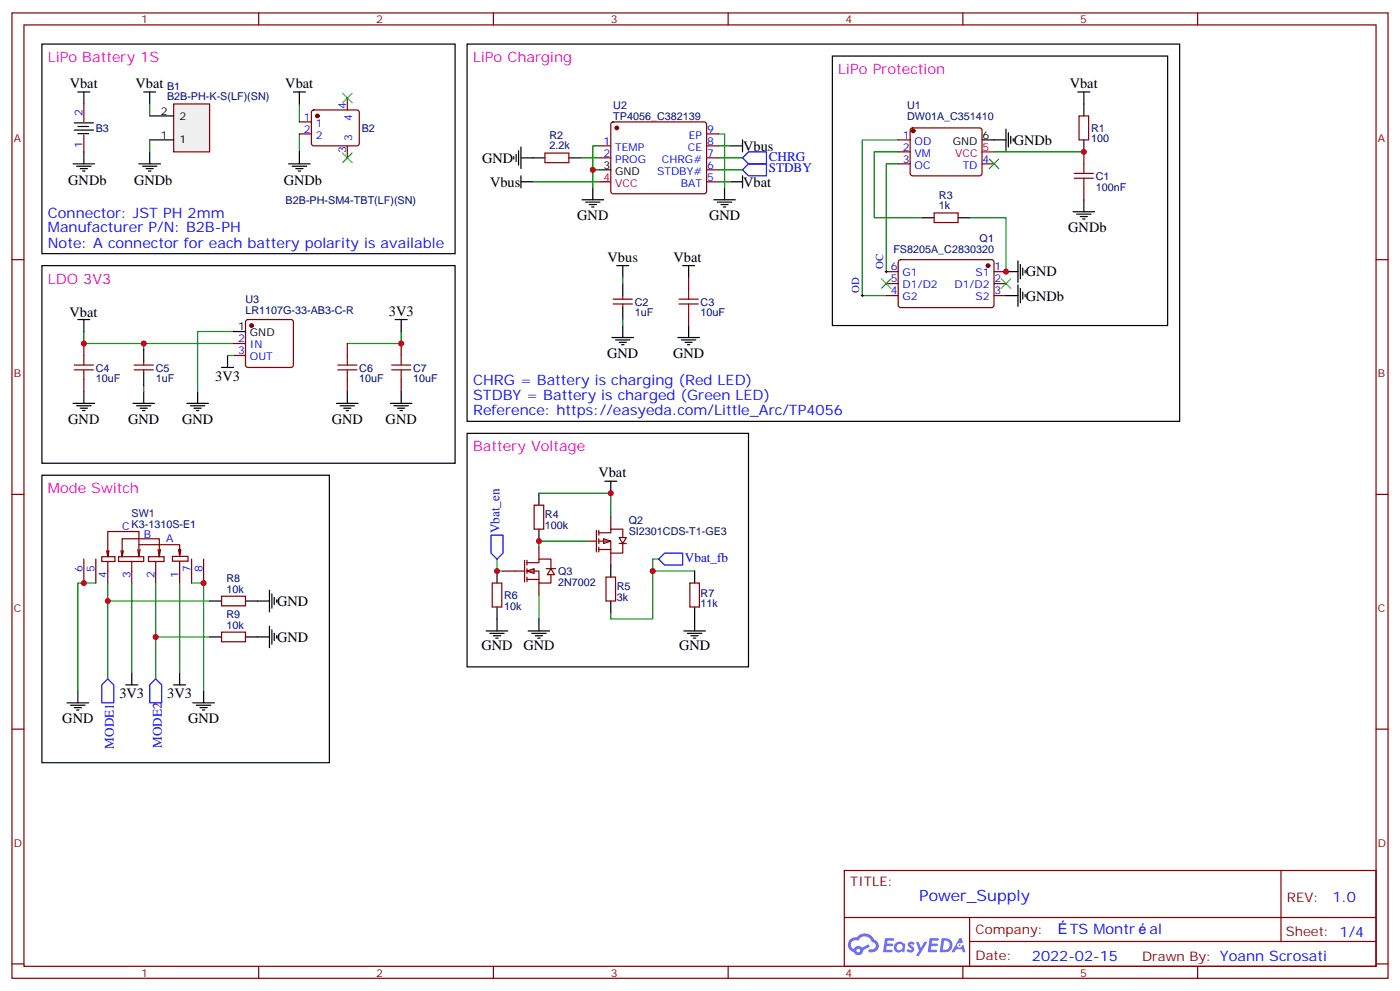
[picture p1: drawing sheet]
<svg xmlns="http://www.w3.org/2000/svg" width="412mm" height="292mm" viewBox="0 0 412 292" stroke-linecap="round" stroke-linejoin="round" font-family="sans-serif">
<g fill="none" stroke="#870000" stroke-width=".35">
<path d="M3.5 3.8h405.4v284.3h-405.4zM7.1 7.3h398.2v277.3h-398.2zM76.2 3.8v3.5M145.3 3.8v3.5M214.5 3.8v3.5M283.6 3.8v3.5M352.8 3.8v3.5M3.5 76.5h3.6M405.3 76.5h3.6M3.5 145.6h3.6M405.3 145.6h3.6M3.5 214.8h3.6"/>
<path d="M405.3 214.8h3.6M248.7 256.4h156.6v28.2h-156.6zM377.3 256.4v20.9M248.7 270.2h156.5M285.6 277.3h119.6M285.6 270.2v14.2M3.5 283.9h3.6M76.2 284.6v3.5M145.3 284.6v3.5M214.5 284.6v3.5M283.6 284.6v3.5M352.8 284.6v3.5"/>
<path d="M405.3 283.9h3.6"/>
</g>
<g fill="#5487ff">
<path d="M267.7 277.6a1.22 1.22 0 0 1 1.7 .2l-.4 .6a.47 .47 0 0 0-.3-.4 .47 .47 0 0 0-.5 .2l.1 .2a1.14 1.14 0 0 1 .8 1.8 1.14 1.14 0 0 1-1.9 0l-.2-.2 .5-.6 .7 .5a.29 .29 0 0 0 .3-.3 .29 .29 0 0 0-.2-.3 1.04 1.04 0 0 1-.6-1.7z"/>
<path d="M260.7 276.3h2.4l.3 .2-.2 .5-1.8 .1-.1 .8h1.5l.3 .4-.3 .4h-1.6l-.2 1.1h1.7l.2 .3-.2 .3-2.6 .1z"/>
<path d="M273.8 276.3h2.4l.3 .2-.1 .5-1.8 .1-.2 .8h1.6l.3 .4-.4 .4h-1.6l-.1 1.1h1.7l.2 .3-.2 .3-2.6 .1z"/>
<path d="M282.6 276.3h.7l.3 1.3-.6 .3a.69 .69 0 0 0-1 .3 .69 .69 0 0 0 .4 .9 .69 .69 0 0 0 .9-.6l.5-.2 .6 2.2h-.8l-.2-.9h-1.8l-.5 .9h-.8z"/>
<path d="M269.8 277.4h.8l.6 1.8 1.1-1.8h.9l-2.6 4.2h-.8l.9-1.5z"/>
<path d="M277.4 276.3l-.6 4.2h1.3a2.11 2.11 0 0 0 2.5-2.1 2.11 2.11 0 0 0-2.5-2.1zM278.1 277.1a1.39 1.39 0 0 1 1.7 1.4 1.39 1.39 0 0 1-1.8 1.3h-.3z"/>
<path d="M263.7 277.9a1.54 1.54 0 0 0-.1 2.2 1.54 1.54 0 0 0 2.2 .1l.6 .3 .3-2.3-.2-.3h-.4a1.49 1.49 0 0 0-2.4 0zM264 278.9a.94 .94 0 0 1 1.8 0 .94 .94 0 0 1-1.8 0z"/>
<path d="M250.4 276.7a2.18 2.18 0 0 0 1.1 3.7 1.44 1.44 0 0 0 1.6 .9 1.44 1.44 0 0 0 1.2-1.4l2-1.1-.5-.7-1.9 1a1.47 1.47 0 0 0-2.4 .4 1.39 1.39 0 0 1-.7-1.9 1.39 1.39 0 0 1 2-.5 2.12 2.12 0 0 1 2.2-1.3 2.12 2.12 0 0 1 1.9 1.7 1.14 1.14 0 0 1 1.1 1.4 1.14 1.14 0 0 1-1.7 .7 .43 .43 0 0 0-.5 .4 .43 .43 0 0 0 .4 .5 1.98 1.98 0 0 0 2.5-1.2 1.98 1.98 0 0 0-1.2-2.6 3.1 3.1 0 0 0-5.3-.6l-.9 .1zM252.3 280a.55 .55 0 0 1 1.1 0 .55 .55 0 0 1-1.1 0z"/>
<circle cx="282.6" cy="278.4" r=".26"/>
</g>
<g fill="none" stroke="#008700" stroke-width=".35">
<path d="M211.7 39.4h1.7v15.9M157 53.6h19.4M171.1 46.5h5.3M176.4 50h-1.8v5.3M176.4 43h-1.8v7M211.7 53.6h3.5M211.7 46.5h7M211.7 43h3.5M211.7 50h7M264.6 48.3h-3.5v31.7M264.6 41.2h-10.6v45.9h7.1M264.6 44.7h-7.1v19.4h14.1"/>
<path d="M285.8 64.1h10.5v15.9M24.7 97.6v3.6h44.1M68.8 97.6h-10.6v17.7M118.2 97.6v3.6h-15.9M42.3 101.2v1.7M42.3 113.5v1.8"/>
</g>
<g fill="none" stroke="#000" stroke-width=".35">
<path d="M12.3 13h121.8v61.7h-121.8zM137.6 13h209.9v111.1h-209.9zM245.2 16.5h98.8v79.4h-98.8zM21.9 36.2h5.6M21.9 38.3h5.6M22.9 37.3h3.2M22.9 39.4h3.2M22.9 27.1h3.6M24.7 27.1v3.5M317.5 27.1h3.5M319.3 27.1v7M21.5 48.3h6.4"/>
<path d="M22.6 49h4.2M23.6 49.7h2.2M24.3 50.4h.7M24.7 44.7v3.6M151.3 46.1v.7M152 45.4v2.2M152.8 44.4v4.2M153.5 53.6h3.5M153.5 43.3v6.4M153.5 51.8v3.5M153.5 46.5h7M167.6 46.5h3.5"/>
<path d="M171.4 58.8h6.4M172.5 59.5h4.2M174.6 55.3v3.5M176.4 50h3.5M210.3 58.8h6.3M211.3 59.5h4.2M213.4 55.3v3.5M215.2 53.6h3.5M215.2 43h3.5M218.7 41.2v3.5M218.7 51.8v3.5M289.3 41.2h3.5"/>
<path d="M319.3 41.2v3.5M319.3 58.8v3.6M12.3 78.2h121.8v58.3h-121.8zM173.6 60.3h2.1M174.3 61h.7M181.7 78.2h3.5M183.4 78.2v3.6M201.1 78.2h3.5M202.8 78.2v3.6M212.4 60.3h2.1M213.1 61h.7M271.6 64.1h3.6"/>
<path d="M282.2 64.1h3.6M299.9 76.8v6.4M300.6 77.9v4.2M301.3 79v2.1M302 79.7v.7M316.1 62.4h6.3M317.1 63.1h4.3M318.2 63.8h2.1M318.9 64.5h.7M22.9 94.1h3.6M24.7 94.1v3.5M180.3 99.4h6.3"/>
<path d="M183.4 95.9v3.5M199.7 99.4h6.3M202.8 95.9v3.5M296.3 80h3.6M296.3 87.1h3.6M299.9 83.9v6.3M300.6 84.9v4.3M301.3 86v2.1M302 86.7v.7M21.5 118.8h6.4M22.6 119.5h4.2M24.7 115.3v3.5"/>
<path d="M39.2 118.8h6.3M40.2 119.5h4.2M42.3 115.3v3.5M55 118.8h6.4M56.1 119.5h4.2M58.2 115.3v3.5M99.1 118.8h6.4M100.2 119.5h4.2M102.3 115.3v3.5M115 118.8h6.4M116.1 119.5h4.2M118.2 115.3v3.5"/>
<path d="M181.3 100.1h4.3M182.4 100.8h2.1M183.1 101.5h.7M200.7 100.1h4.3M201.8 100.8h2.1M202.5 101.5h.7M23.6 120.2h2.2M24.3 120.9h.7M41.3 120.2h2.1M42 120.9h.7M57.1 120.2h2.2M57.9 120.9h.7"/>
<path d="M101.2 120.2h2.2M102 120.9h.7M117.1 120.2h2.1M117.8 120.9h.7"/>
</g>
<g fill="none" stroke="#870000" stroke-width=".35">
<path d="M24.7 30.6v5.3M24.7 39.8v4.9M180.2 36.1l.4-.2h26.8l.5 .2 .2 .5v20l-.7 .5-27.1-.1-.4-.6v-19.8zM208.1 39.4h3.6M268.3 37.9l.5-.2h20l.5 .7-.1 13-.6 .4-20.1-.1-.4-.6v-12.7zM317.9 34.1h2.8v7.1h-2.8zM160.5 45.1h7.1v2.8h-7.1zM176.4 43h3.5M176.4 46.5h3.5M208.1 43h3.6M208.1 46.5h3.6M208.1 53.6h3.6"/>
<path d="M208.1 50h3.6M264.6 41.2h3.5M264.6 44.7h3.5M264.6 48.3h3.5M289.3 48.3h3.5M264.8 76.7l.5-.2h27.1l.4 .7-.1 13-.6 .4-27.1-.1-.4-.6v-12.7zM275.2 62.7h7v2.8h-7zM261.1 80h3.5M261.1 83.5h3.5M261.1 87.1h3.5M292.8 80h3.5M292.8 83.5h3.5"/>
<path d="M292.8 87.1h3.5"/>
</g>
<g fill="#870000" stroke="#870000" stroke-width=".35">
<circle cx="181.7" cy="37.7" r=".53"/>
<circle cx="269" cy="38.6" r=".53"/>
<circle cx="291" cy="78.2" r=".53"/>
</g>
<path d="M176.4 53.6h3.5M289.3 44.7h3.5" fill="none" stroke="#f00" stroke-width=".35"/>
<path d="M218.7 50l1.8-1.7h5.3v3.5h-5.3zM218.7 46.5l1.8-1.8h5.3v3.6h-5.3z" fill="none" stroke="#00f" stroke-width=".35"/>
<path d="M291.4 46.8l2.8 2.9M294.2 46.8l-2.8 2.9M259.6 82.1l2.9 2.8M262.5 82.1l-2.9 2.8M294.9 82.1l2.8 2.8M297.7 82.1l-2.8 2.8" fill="none" stroke="#3c3" stroke-width=".35"/>
<path d="M261.1 79.7v.7M253.6 87.1h.8M254 86.7v.7M260.7 80h.7" fill="none" stroke="#000" stroke-width=".29"/>
<path d="M51.2 30.6h10.5v14.1h-10.5z" fill="#f0f0f0" stroke="#870000" stroke-width=".35"/>
<g fill="none" stroke="#000" stroke-width=".35">
<path d="M42.3 27.1h3.6M44.1 34.1h7.1M44.1 27.1v3.5M86.4 27.1h3.6M88.2 27.1v3.5M40.9 48.3h6.4M42 49h4.2M43 49.7h2.2M43.7 50.4h.7M44.1 41.2h7.1M44.1 44.7v3.6M85 48.3h6.4"/>
<path d="M86.1 49h4.2M87.1 49.7h2.2M87.8 50.4h.7M88.2 44.7v3.6M158.7 145.3v3.5M158.7 155.9v3.5"/>
</g>
<path d="M44.1 30.6v3.5M88.2 30.6v5.3M88.2 39.4v5.3M44.1 41.2v3.5M158.7 145.3h21.2v7" fill="none" stroke="#008700" stroke-width=".35"/>
<path d="M157.3 148.8h2.9v7.1h-2.9z" fill="none" stroke="#870000" stroke-width=".35"/>
<path d="M177.8 158.7l2.1 .7-2.1 .7z" fill="#fff" stroke="#870000" stroke-width=".35"/>
<g fill="none" stroke="#870000" stroke-width=".35">
<path d="M172.9 159.4h2.8M175.7 156.2v6.4M176.4 156.9h3.5v-1h3.5v2.4M176.4 159.4h3.5v3.5M176.4 156.2v1.4M176.4 158.7v1.4M179.9 152.3v3.6M182.4 158.3h2.1l-1.1 1.8zM176.4 161.9h3.5M176.4 161.1v1.5M179.9 162.9v3.5M182.4 160.1h2.1"/>
<path d="M183.4 160.1v2.8h-3.5"/>
</g>
<g fill="#fff" stroke="#870000" stroke-width=".35">
<path d="M155.2 168.2l2.1-.7v1.4z"/>
<path d="M162.3 167.5l1 1.8h-2.1z"/>
</g>
<g fill="none" stroke="#870000" stroke-width=".35">
<path d="M88.2 35.9h3.5M88.2 39.4h3.5M92 32.6l.4-.2h12.7l.5 .2 .2 .5v9.4l-.7 .5-12.9-.1-.5-.6v-9.2zM102.3 28.9v3.5M102.3 43v3.5M319.3 44.7v3.6M319.3 55.3v3.5M72.6 94.3l.4-.2h12.7l.5 .2 .2 .5v12.7l-.2 .5-.5 .2h-12.7l-.5-.2-.2-.5v-12.7zM180.6 89.5h5.7M180.6 88.1h5.7M183.4 87.1v1M183.4 89.5v1.1"/>
<path d="M202.8 81.8v3.5M202.8 92.4v3.5M24.7 101.2v3.5M24.7 111.8v3.5M39.5 108.9h5.7M39.5 107.5h5.7M42.3 106.5v1M42.3 108.9v1.1M68.8 101.2h3.5M68.8 104.7h3.5M102.3 101.2v3.5M102.3 111.8v3.5"/>
<path d="M118.2 101.2v3.5M118.2 111.8v3.5M24.7 164.7v7M28.2 164.7v7M30 164h3.9v1.4h-3.9zM31.4 162.2l.3 1.8M31.7 165.4v6.3M32.1 162.2l-.4 1.8v-7.4h9.2v7M34.9 164h7.4v1.4h-7.4zM35.6 162.2l.4 1.8M36.3 162.2l-.3 1.8v-5.3h10.9v5.3M38.8 165.4v6.3"/>
<path d="M40.6 161.9l.3 2.1 .4-2.1M40.9 160.4h12v3.2l.4-1.7M43.7 164h4.6v1.4h-4.6zM45.9 165.4v6.3M46.6 161.9l.3 2.1M47.3 161.9l-.4 2.1M50.8 163.9h4.6v1.4h-4.6zM52.6 161.9l.3 1.7M52.9 165.4v6.3M56.4 164.7v7M60 164.7v7M65.3 175.6h7v2.8h-7z"/>
<path d="M145 171.7h2.8v7.1h-2.8zM148.2 168.2h6.3M154.5 165v6.4M155.2 165.7h3.5v-1h3.6v2.8M155.2 168.2h3.5v3.5h3.6v-2.4M155.2 170.7h3.5M155.2 165v1.4M155.2 167.5v1.4M155.2 170v1.4M158.7 161.1v3.6M158.7 171.7v3.6M160.9 167.5h2.8"/>
<path d="M178.5 170h2.8v7h-2.8zM203.2 171.7h2.8v7.1h-2.8zM65.3 186.2h7v2.8h-7z"/>
</g>
<g fill="none" stroke="#008700" stroke-width=".35">
<path d="M292.8 44.7h26.5M183.4 81.8v1.7M183.4 94.1v1.8M67 104.7h1.8M172.9 159.4h-14.2v1.7M28.2 171.7h-5.3v31.8M31.7 171.7v5.3h30M31.7 177v23M38.8 171.7v26.5M45.9 171.7v15.9h15.8M52.9 171.7v26.5M56.4 171.7h3.6v31.8"/>
<path d="M146.4 164.7v3.5h1.8M158.7 175.3v7M194 164.7h-1.7v3.5M204.6 168.2h-12.3v14.1h-12.4v-1.7M45.9 187.6v12.4"/>
</g>
<g fill="none" stroke="#000" stroke-width=".35">
<path d="M296.3 38v6.4M297 39.1v4.2M292.8 41.2h3.5M297.7 40.1v2.2M298.4 40.9v.7M68.8 97.6h3.5M116.4 94.1h3.5M118.2 94.1v3.5M183.4 83.5v3.6M183.4 90.6v3.5M42.3 102.9v3.6M42.3 110v3.5"/>
<path d="M65.3 108.2h3.5M67 104.7v3.5M12.3 140h84.7v84.6h-84.7zM137.6 127.6h82.9v68.8h-82.9zM178.2 141.7h3.5M179.9 141.7v3.6M61.7 177h3.6M72.3 177h7.1M79.4 173.8v6.4M80.1 174.9v4.2M80.8 176v2.1M81.5 176.7v.7"/>
<path d="M146.4 168.2v3.5M146.4 178.8v7M179.9 166.4v3.6M179.9 177v3.6M204.6 168.2v3.5M204.6 178.8v7M38.8 198.2v3.5M52.9 198.2v3.5M61.7 187.6h3.6M72.3 187.6h7.1M79.4 184.4v6.4M80.1 185.5v4.2"/>
<path d="M80.8 186.5v2.2M81.5 187.3v.7M143.2 185.8h6.4M144.3 186.5h4.2M145.3 187.3h2.2M146 188h.8M155.6 185.8h6.3M156.6 186.5h4.3M157.7 187.3h2.1M158.4 188h.7M158.7 182.3v3.5M201.4 185.8h6.4"/>
<path d="M202.5 186.5h4.2M203.6 187.3h2.1M204.3 188h.7M19.8 207h6.3M20.8 207.7h4.2M21.9 208.4h2.1M22.6 209.1h.7M22.9 203.5v3.5M37 201.7h3.6M51.2 201.7h3.5M56.8 207h6.3M57.9 207.7h4.2"/>
<path d="M58.9 208.4h2.1M59.6 209.1h.7M60 203.5v3.5"/>
</g>
<path d="M144.6 157.6h3.6v5.3l-1.8 1.8-1.8-1.8zM194 164.7l1.8-1.8h5.3v3.5h-5.3zM31.7 200l1.8 1.7v5.3h-3.5v-5.3zM45.9 200l1.7 1.7v5.3h-3.5v-5.3z" fill="none" stroke="#00f" stroke-width=".35"/>
<g fill="#870000" stroke="#870000" stroke-width=".35">
<circle cx="74.1" cy="95.9" r=".53"/>
<circle cx="93.5" cy="34.1" r=".53"/>
</g>
<g fill="none" stroke="#a10000" stroke-width=".35">
<path d="M316.4 52.5h5.7M316.4 51.1h5.7M319.3 48.3v2.8M319.3 52.5v2.8M200 89.5h5.7M200 88.1h5.7M202.8 85.3v2.8M202.8 89.5v2.9M21.9 108.9h5.6M21.9 107.5h5.6M24.7 104.7v2.8M24.7 108.9v2.9"/>
<path d="M99.5 108.9h5.6M99.5 107.5h5.6M102.3 104.7v2.8M102.3 108.9v2.9M115.4 108.9h5.6M115.4 107.5h5.6M118.2 104.7v2.8M118.2 108.9v2.9"/>
</g>
<path d="M100.9 27.4l2.8 2.9M103.7 27.4l-2.8 2.9M100.9 45.1l2.8 2.8M103.7 45.1l-2.8 2.8" fill="none" stroke="#3c3" stroke-width=".35"/>
<g fill="#c00">
<circle cx="42.3" cy="101.2" r=".88"/>
<circle cx="296.3" cy="80" r=".88"/>
<circle cx="174.6" cy="50" r=".88"/>
<circle cx="179.9" cy="145.3" r=".88"/>
<circle cx="158.8" cy="159.4" r=".88"/>
<circle cx="192.3" cy="168.2" r=".88"/>
<circle cx="146.4" cy="168.2" r=".88"/>
<circle cx="24.7" cy="101.2" r=".88"/>
<circle cx="118.2" cy="101.2" r=".88"/>
<circle cx="60" cy="171.7" r=".88"/>
<circle cx="24.7" cy="171.7" r=".88"/>
<circle cx="45.9" cy="187.6" r=".88"/>
<circle cx="31.8" cy="177" r=".88"/>
<circle cx="319.3" cy="44.7" r=".88"/>
</g>
<text font-size="4.6" fill="#00f" x="270.8" y="265.4">Power_Supply</text>
<g font-size="4.2" fill="#f0f">
<text x="14.1" y="18.3">LiPo Battery 1S</text>
<text x="139.3" y="18.3">LiPo Charging</text>
<text x="246.9" y="21.8">LiPo Protection</text>
<text x="14.1" y="83.5">LDO 3V3</text>
<text x="139.3" y="132.9">Battery Voltage</text>
<text x="14.1" y="145.3">Mode Switch</text>
</g>
<g font-size="4.2">
<text x="20.5" y="26">Vbat</text>
<text x="39.9" y="26">Vbat</text>
<text x="84" y="26">Vbat</text>
<text x="315.1" y="26">Vbat</text>
<text x="142" y="47.9">GND</text>
<text x="218.9" y="44.4">Vbus</text>
<text x="298.6" y="42.7">GNDb</text>
<text x="20.1" y="54.4">GNDb</text>
<text x="39.5" y="54.4">GNDb</text>
<text x="83.6" y="54.4">GNDb</text>
<text x="144.3" y="55">Vbus</text>
<text x="218.9" y="55">Vbat</text>
<text x="170" y="64.9">GND</text>
<text x="208.9" y="64.9">GND</text>
<text x="314.7" y="68.5">GNDb</text>
<text x="179" y="77.2">Vbus</text>
<text x="198.4" y="77.2">Vbat</text>
<text x="302.2" y="81.4">GND</text>
<text x="302.2" y="88.5">GNDb</text>
<text x="20.5" y="93.4">Vbat</text>
<text x="114.5" y="93.1">3V3</text>
<text x="178.9" y="105.5">GND</text>
<text x="198.3" y="105.5">GND</text>
<text x="63.4" y="112.2">3V3</text>
<text x="20.1" y="124.9">GND</text>
<text x="37.8" y="124.9">GND</text>
<text x="53.6" y="124.9">GND</text>
<text x="97.7" y="124.9">GND</text>
<text x="113.6" y="124.9">GND</text>
<text x="176.3" y="140.6">Vbat</text>
<text x="81.7" y="178.4">GND</text>
<text x="81.7" y="189">GND</text>
<text x="141.8" y="191.5">GND</text>
<text x="154.2" y="191.5">GND</text>
<text x="200" y="191.5">GND</text>
<text x="35.2" y="205.7">3V3</text>
<text x="49.3" y="205.7">3V3</text>
<text x="18.4" y="213.1">GND</text>
<text x="55.4" y="213.1">GND</text>
</g>
<g font-size="4.2" fill="#00f">
<text x="14.1" y="64.1">Connector: JST PH 2mm</text>
<text x="14.1" y="68.4">Manufacturer P/N: B2B-PH</text>
<text x="14.1" y="73">Note: A connector for each battery polarity is available</text>
<text x="139.3" y="113.5">CHRG = Battery is charging (Red LED)</text>
<text x="139.3" y="117.8">STDBY = Battery is charged (Green LED)</text>
<text x="139.3" y="122.3">Reference: https://easyeda.com/Little_Arc/TP4056</text>
<text x="392.5" y="265.7">1.0</text>
<text x="315.1" y="275.2">TS Montr</text>
<text x="338.6" y="275.2">al</text>
<text x="304" y="283">2022-02-15</text>
</g>
<g font-size="3.9" fill="#00f">
<text x="226.5" y="47.3">CHRG</text>
<text x="226.5" y="50.8">STDBY</text>
<text x="147.2" y="157" transform="rotate(-90 147.2 157)">Vbat_en</text>
<text x="201.8" y="165.5">Vbat_fb</text>
<text x="33.5" y="220.5" transform="rotate(-90 33.5 220.5)">MODE1</text>
<text x="47.6" y="220.3" transform="rotate(-90 47.6 220.3)">MODE2</text>
</g>
<g font-size="3.9" fill="#800">
<text x="250.5" y="261">TITLE:</text>
<text x="379.1" y="265.7">REV:</text>
<text x="287.4" y="275.2">Company:</text>
<text x="378.7" y="275.8">Sheet: 1/4</text>
<text x="287.4" y="282.9">Date:</text>
<text x="336.4" y="282.9">Drawn By: Yoann Scrosati</text>
</g>
<g font-size="3.2" fill="#800">
<text x="41.6" y="6.8">1</text>
<text x="110.8" y="6.8">2</text>
<text x="179.9" y="6.8">3</text>
<text x="249.1" y="6.8">4</text>
<text x="318.2" y="6.8">5</text>
<text x="4.1" y="41.9">A</text>
<text x="405.9" y="41.9">A</text>
<text x="4.1" y="111.1">B</text>
<text x="405.9" y="111.1">B</text>
<text x="4.1" y="180.2">C</text>
<text x="405.9" y="180.2">C</text>
<text x="4.1" y="249.3">D</text>
<text x="405.9" y="249.3">D</text>
<text x="41.6" y="287.6">1</text>
<text x="110.8" y="287.6">2</text>
<text x="179.9" y="287.6">3</text>
<text x="249.1" y="287.6">4</text>
<text x="318.2" y="287.6">5</text>
</g>
<g font-size="3.2" fill="#000080">
<text x="49.2" y="29.6">B2B-PH-K-S(LF)(SN)</text>
<text x="49.2" y="26.5">B1</text>
<text x="180.7" y="35.3">TP4056_C382139</text>
<text x="180.7" y="32.2">U2</text>
<text x="267.2" y="35.4">DW01A_C351410</text>
<text x="267.2" y="32.2">U1</text>
<text x="28.2" y="38.8">B3</text>
<text x="106.5" y="38.8">B2</text>
<text x="161.9" y="41">R2</text>
<text x="321.4" y="42">100</text>
<text x="321.4" y="38.8">R1</text>
<text x="161.9" y="44">2.2k</text>
<text x="322.8" y="52.9">C1</text>
<text x="84.1" y="60">B2B-PH-SM4-TBT(LF)(SN)</text>
<text x="276.6" y="58.5">R3</text>
<text x="322.8" y="56.1">100nF</text>
<text x="276.6" y="61.7">1k</text>
<text x="288.6" y="71.2">Q1</text>
<text x="263.2" y="74.4">FS8205A_C2830320</text>
<text x="72.3" y="89.3">U3</text>
<text x="72.3" y="92.4">LR1107G-33-AB3-C-R</text>
<text x="187" y="93.1">1uF</text>
<text x="187" y="90">C2</text>
<text x="206.4" y="93.1">10uF</text>
<text x="206.4" y="90">C3</text>
<text x="28.2" y="112.5">10uF</text>
<text x="28.2" y="109.4">C4</text>
<text x="45.9" y="112.5">1uF</text>
<text x="45.9" y="109.4">C5</text>
<text x="105.8" y="112.5">10uF</text>
<text x="105.8" y="109.4">C6</text>
<text x="121.7" y="112.5">10uF</text>
<text x="121.7" y="109.4">C7</text>
<text x="38.8" y="152.3">SW1</text>
<text x="160.5" y="155.9">100k</text>
<text x="160.5" y="152.7">R4</text>
<text x="185.2" y="154.4">Q2</text>
<text x="185.2" y="157.6">SI2301CDS-T1-GE3</text>
<text x="66.7" y="171.4">R8</text>
<text x="164.4" y="172.6">2N7002</text>
<text x="164.4" y="169.4">Q3</text>
<text x="181.7" y="173.9">R5</text>
<text x="66.7" y="174.6">10k</text>
<text x="148.5" y="179.6">10k</text>
<text x="148.5" y="176.4">R6</text>
<text x="181.7" y="177">3k</text>
<text x="206.4" y="178.8">11k</text>
<text x="206.4" y="175.7">R7</text>
<text x="66.7" y="185.1">10k</text>
<text x="66.7" y="182">R9</text>
</g>
<g font-size="3.2" fill="#00f">
<text x="24.3" y="34.1" transform="rotate(-90 24.3 34.1)">2</text>
<text x="89.5" y="35.6">1</text>
<text x="102" y="32.2" transform="rotate(-90 102 32.2)">4</text>
<text x="103.7" y="35.7" transform="rotate(-90 103.7 35.7)">4</text>
<text x="89.5" y="39.1">2</text>
<text x="93" y="37.3">1</text>
<text x="93" y="40.9">2</text>
<text x="103.7" y="41.7" transform="rotate(-90 103.7 41.7)">3</text>
<text x="202.9" y="40.9">EP</text>
<text x="208.3" y="39.1">9</text>
<text x="265.9" y="40.9">1</text>
<text x="24.3" y="43.5" transform="rotate(-90 24.3 43.5)">1</text>
<text x="102" y="45.2" transform="rotate(-90 102 45.2)">3</text>
<text x="177.7" y="42.6">1</text>
<text x="177.7" y="46.1">2</text>
<text x="181.2" y="44.4">TEMP</text>
<text x="181.2" y="47.9">PROG</text>
<text x="195" y="47.9">CHRG#</text>
<text x="202.6" y="44.4">CE</text>
<text x="208.3" y="46.1">7</text>
<text x="208.3" y="42.6">8</text>
<text x="265.9" y="44.4">2</text>
<text x="265.9" y="47.9">3</text>
<text x="269.4" y="42.6">OD</text>
<text x="269.4" y="46.1">VM</text>
<text x="289.5" y="47.9">4</text>
<text x="193.5" y="51.4">STDBY#</text>
<text x="208.3" y="53.2">5</text>
<text x="208.3" y="49.7">6</text>
<text x="269.4" y="49.7">OC</text>
<text x="283.6" y="49.7">TD</text>
<text x="200.5" y="55">BAT</text>
<text x="260.2" y="79.3" transform="rotate(-90 260.2 79.3)">OC</text>
<text x="262.4" y="83.2">5</text>
<text x="262.4" y="79.7">6</text>
<text x="265.9" y="81.4">G1</text>
<text x="287.3" y="81.4">S1</text>
<text x="293" y="79.7">1</text>
<text x="293" y="83.2">2</text>
<text x="253.1" y="86.4" transform="rotate(-90 253.1 86.4)">OD</text>
<text x="262.4" y="86.7">4</text>
<text x="265.9" y="88.5">G2</text>
<text x="265.9" y="84.9">D1/D2</text>
<text x="281.1" y="84.9">D1/D2</text>
<text x="287.3" y="88.5">S2</text>
<text x="293" y="86.7">3</text>
<text x="70.1" y="100.8">2</text>
<text x="70.1" y="104.4">3</text>
<text x="73.6" y="102.6">IN</text>
<text x="73.6" y="106.1">OUT</text>
<text x="36" y="156.2">C K3-1310S-E1</text>
<text x="42.3" y="158.3">B</text>
<text x="48.9" y="159.8">A</text>
<text x="24.3" y="168.5" transform="rotate(-90 24.3 168.5)">6</text>
<text x="27.9" y="168.5" transform="rotate(-90 27.9 168.5)">5</text>
<text x="31.4" y="170.2" transform="rotate(-90 31.4 170.2)">4</text>
<text x="38.5" y="170.2" transform="rotate(-90 38.5 170.2)">3</text>
<text x="45.5" y="170.2" transform="rotate(-90 45.5 170.2)">2</text>
<text x="52.6" y="170.2" transform="rotate(-90 52.6 170.2)">1</text>
<text x="56.1" y="168.5" transform="rotate(-90 56.1 168.5)">7</text>
<text x="59.6" y="168.5" transform="rotate(-90 59.6 168.5)">8</text>
</g>
<g font-size="3.2">
<text x="47.4" y="33.8">2</text>
<text x="52.9" y="35.2">2</text>
<text x="47.4" y="40.9">1</text>
<text x="289.5" y="40.9">6</text>
<text x="52.9" y="42.3">1</text>
<text x="280.7" y="42.6">GND</text>
<text x="177.7" y="49.7">3</text>
<text x="181.2" y="51.4">GND</text>
<text x="70.1" y="97.3">1</text>
<text x="73.6" y="99.1">GND</text>
</g>
<g font-size="3.2" fill="#f00">
<text x="281.4" y="46.1">VCC</text>
<text x="289.5" y="44.4">5</text>
<text x="177.7" y="53.2">4</text>
<text x="181.2" y="55">VCC</text>
</g>
</svg>
